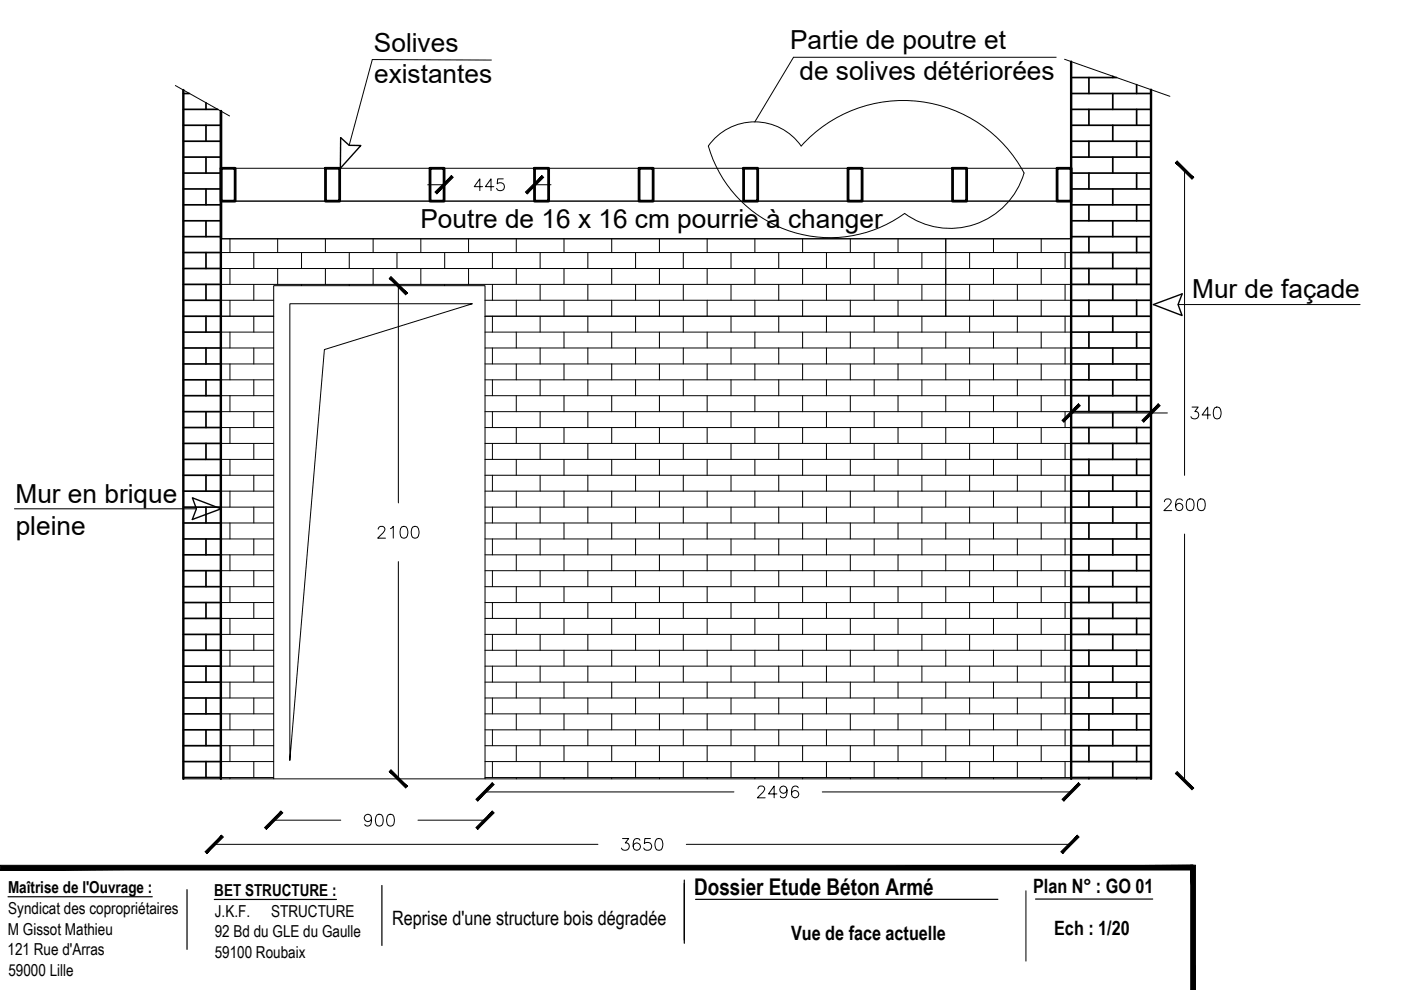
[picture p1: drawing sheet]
<svg xmlns="http://www.w3.org/2000/svg" width="297mm" height="210mm" viewBox="0 0 297 210" stroke-linecap="round" stroke-linejoin="round" font-family="sans-serif">
<!-- layer: 0 -->
<g fill="none" stroke="#000" stroke-width=".21">
<path d="M46.9 53.5h180.2M46.9 56.9h180.2M48.8 50.6v2.9M48.8 56.9v3.4M53.8 53.5v3.4M58.9 50.6v2.9M58.9 56.9v3.4M63.9 53.5v3.4M69 50.6v2.9M69 56.9v3.4M74 53.5v3.4M79.1 50.6v2.9"/>
<path d="M79.1 56.9v3.4M84.2 53.5v3.4M89.2 50.6v2.9M89.2 56.9v3.4M94.3 53.5v3.4M99.3 50.6v2.9M99.3 56.9v3.4M104.4 53.5v3.4M109.5 50.6v2.9M109.5 56.9v3.4M114.5 53.5v3.4M119.6 50.6v2.9"/>
<path d="M119.6 56.9v3.4M124.6 53.5v3.4M129.7 50.6v2.9M129.7 56.9v3.4M134.8 53.5v3.4M139.8 50.6v2.9M139.8 56.9v3.4M144.9 53.5v3.4M149.9 50.6v2.9M149.9 56.9v3.4M155 53.5v3.4M160 50.6v2.9"/>
<path d="M160 56.9v3.4M165.1 53.5v3.4M170.2 50.6v2.9M170.2 56.9v3.4M175.2 53.5v3.4M180.3 50.6v2.9M180.3 56.9v3.4M185.3 53.5v3.4M190.4 50.6v2.9M190.4 56.9v3.4M195.5 53.5v3.4M200.5 50.6v16.4"/>
<path d="M205.6 53.5v3.4M210.6 50.6v2.9M210.6 56.9v3.4M215.7 53.5v3.4M220.8 50.6v2.9M220.8 56.9v3.4M225.8 53.5v3.4M46.9 67h11.1M46.9 60.3h180.2M46.9 63.7h11.1M46.9 70.4h11.1M46.9 73.8h11.1"/>
<path d="M46.9 77.2h11.1M48.8 63.7v3.3M48.8 70.4v3.4M48.8 77.2v3.3M53.8 60.3v3.4M53.8 67v3.4M53.8 73.8v3.4M63.9 60.3v.3M74 60.3v.3M84.2 60.3v.3M94.3 60.3v.3M102.8 67h124.3"/>
<path d="M102.8 63.7h124.3M102.8 70.4h124.3M102.8 73.8h124.3M102.8 77.2h124.3M104.4 60.3v3.4M104.4 67v3.4M104.4 73.8v3.4M109.5 63.7v3.3M109.5 70.4v3.4M109.5 77.2v3.3M114.5 60.3v3.4M114.5 67v3.4"/>
<path d="M114.5 73.8v3.4M119.6 63.7v3.3M119.6 70.4v3.4M119.6 77.2v3.3M124.6 60.3v3.4M124.6 67v3.4M124.6 73.8v3.4M129.7 63.7v3.3M129.7 70.4v3.4M129.7 77.2v3.3M134.8 60.3v3.4M134.8 67v3.4"/>
<path d="M134.8 73.8v3.4M139.8 63.7v3.3M139.8 70.4v3.4M139.8 77.2v3.3M144.9 60.3v3.4M144.9 67v3.4M144.9 73.8v3.4M149.9 63.7v3.3M149.9 70.4v3.4M149.9 77.2v3.3M155 60.3v3.4M155 67v3.4"/>
<path d="M155 73.8v3.4M160 63.7v3.3M160 70.4v3.4M160 77.2v3.3M165.1 60.3v3.4M165.1 67v3.4M165.1 73.8v3.4M170.2 63.7v3.3M170.2 70.4v3.4M170.2 77.2v3.3M175.2 60.3v3.4M175.2 67v3.4"/>
<path d="M175.2 73.8v3.4M180.3 63.7v3.3M180.3 70.4v3.4M180.3 77.2v3.3M185.3 60.3v3.4M185.3 67v3.4M185.3 73.8v3.4M190.4 63.7v3.3M190.4 70.4v3.4M190.4 77.2v3.3M195.5 60.3v3.4M195.5 67v3.4"/>
<path d="M195.5 73.8v3.4M200.5 70.4v3.4M200.5 77.2v3.3M205.6 60.3v3.4M205.6 67v3.4M205.6 73.8v3.4M210.6 63.7v3.3M210.6 70.4v3.4M210.6 77.2v3.3M215.7 60.3v3.4M215.7 67v3.4M215.7 73.8v3.4"/>
<path d="M220.8 63.7v3.3M220.8 70.4v3.4M220.8 77.2v3.3M225.8 60.3v3.4M225.8 67v3.4M225.8 73.8v3.4M46.9 80.5h11.1M46.9 83.9h11.1M46.9 87.3h11.1M46.9 90.6h11.1M46.9 94h11.1M46.9 97.4h11.1"/>
<path d="M48.8 83.9v3.4M48.8 90.6v3.4M48.8 97.4v3.4M53.8 80.5v3.4M53.8 87.3v3.3M53.8 94v3.4M102.8 80.5h124.3M102.8 83.9h124.3M102.8 87.3h124.3M102.8 90.6h124.3M102.8 94h124.3M102.8 97.4h124.3"/>
<path d="M104.4 80.5v3.4M104.4 87.3v3.3M104.4 94v3.4M109.5 83.9v3.4M109.5 90.6v3.4M109.5 97.4v3.4M114.5 80.5v3.4M114.5 87.3v3.3M114.5 94v3.4M119.6 83.9v3.4M119.6 90.6v3.4M119.6 97.4v3.4"/>
<path d="M124.6 80.5v3.4M124.6 87.3v3.3M124.6 94v3.4M129.7 83.9v3.4M129.7 90.6v3.4M129.7 97.4v3.4M134.8 80.5v3.4M134.8 87.3v3.3M134.8 94v3.4M139.8 83.9v3.4M139.8 90.6v3.4M139.8 97.4v3.4"/>
<path d="M144.9 80.5v3.4M144.9 87.3v3.3M144.9 94v3.4M149.9 83.9v3.4M149.9 90.6v3.4M149.9 97.4v3.4M155 80.5v3.4M155 87.3v3.3M155 94v3.4M160 83.9v3.4M160 90.6v3.4M160 97.4v3.4"/>
<path d="M165.1 80.5v3.4M165.1 87.3v3.3M165.1 94v3.4M170.2 83.9v3.4M170.2 90.6v3.4M170.2 97.4v3.4M175.2 80.5v3.4M175.2 87.3v3.3M175.2 94v3.4M180.3 83.9v3.4M180.3 90.6v3.4M180.3 97.4v3.4"/>
<path d="M185.3 80.5v3.4M185.3 87.3v3.3M185.3 94v3.4M190.4 83.9v3.4M190.4 90.6v3.4M190.4 97.4v3.4M195.5 80.5v3.4M195.5 87.3v3.3M195.5 94v3.4M200.5 83.9v3.4M200.5 90.6v3.4M200.5 97.4v3.4"/>
<path d="M205.6 80.5v3.4M205.6 87.3v3.3M205.6 94v3.4M210.6 83.9v3.4M210.6 90.6v3.4M210.6 97.4v3.4M215.7 80.5v3.4M215.7 87.3v3.3M215.7 94v3.4M220.8 83.9v3.4M220.8 90.6v3.4M220.8 97.4v3.4"/>
<path d="M225.8 80.5v3.4M225.8 87.3v3.3M225.8 94v3.4M46.9 100.8h11.1M46.9 104.1h11.1M46.9 107.5h11.1M46.9 110.9h11.1M46.9 114.3h11.1M46.9 117.6h11.1M48.8 104.1v3.4M48.8 110.9v3.4M48.8 117.6v3.4"/>
<path d="M53.8 100.8v3.3M53.8 107.5v3.4M53.8 114.3v3.3M102.8 100.8h124.3M102.8 104.1h124.3M102.8 107.5h124.3M102.8 110.9h124.3M102.8 114.3h124.3M102.8 117.6h124.3M104.4 100.8v3.3M104.4 107.5v3.4M104.4 114.3v3.3"/>
<path d="M109.5 104.1v3.4M109.5 110.9v3.4M109.5 117.6v3.4M114.5 100.8v3.3M114.5 107.5v3.4M114.5 114.3v3.3M119.6 104.1v3.4M119.6 110.9v3.4M119.6 117.6v3.4M124.6 100.8v3.3M124.6 107.5v3.4M124.6 114.3v3.3"/>
<path d="M129.7 104.1v3.4M129.7 110.9v3.4M129.7 117.6v3.4M134.8 100.8v3.3M134.8 107.5v3.4M134.8 114.3v3.3M139.8 104.1v3.4M139.8 110.9v3.4M139.8 117.6v3.4M144.9 100.8v3.3M144.9 107.5v3.4M144.9 114.3v3.3"/>
<path d="M149.9 104.1v3.4M149.9 110.9v3.4M149.9 117.6v3.4M155 100.8v3.3M155 107.5v3.4M155 114.3v3.3M160 104.1v3.4M160 110.9v3.4M160 117.6v3.4M165.1 100.8v3.3M165.1 107.5v3.4M165.1 114.3v3.3"/>
<path d="M170.2 104.1v3.4M170.2 110.9v3.4M170.2 117.6v3.4M175.2 100.8v3.3M175.2 107.5v3.4M175.2 114.3v3.3M180.3 104.1v3.4M180.3 110.9v3.4M180.3 117.6v3.4M185.3 100.8v3.3M185.3 107.5v3.4M185.3 114.3v3.3"/>
<path d="M190.4 104.1v3.4M190.4 110.9v3.4M190.4 117.6v3.4M195.5 100.8v3.3M195.5 107.5v3.4M195.5 114.3v3.3M200.5 104.1v3.4M200.5 110.9v3.4M200.5 117.6v3.4M205.6 100.8v3.3M205.6 107.5v3.4M205.6 114.3v3.3"/>
<path d="M210.6 104.1v3.4M210.6 110.9v3.4M210.6 117.6v3.4M215.7 100.8v3.3M215.7 107.5v3.4M215.7 114.3v3.3M220.8 104.1v3.4M220.8 110.9v3.4M220.8 117.6v3.4M225.8 100.8v3.3M225.8 107.5v3.4M225.8 114.3v3.3"/>
<path d="M46.9 121h11.1M46.9 124.4h11.1M46.9 127.8h11.1M46.9 131.1h11.1M46.9 134.5h11.1M46.9 137.9h11.1M48.8 124.4v3.4M48.8 131.1v3.4M48.8 137.9v3.3M53.8 121v3.4M53.8 127.8v3.3M53.8 134.5v3.4"/>
<path d="M102.8 121h124.3M102.8 124.4h124.3M102.8 127.8h124.3M102.8 131.1h124.3M102.8 134.5h124.3M102.8 137.9h124.3M104.4 121v3.4M104.4 127.8v3.3M104.4 134.5v3.4M109.5 124.4v3.4M109.5 131.1v3.4M109.5 137.9v3.3"/>
<path d="M114.5 121v3.4M114.5 127.8v3.3M114.5 134.5v3.4M119.6 124.4v3.4M119.6 131.1v3.4M119.6 137.9v3.3M124.6 121v3.4M124.6 127.8v3.3M124.6 134.5v3.4M129.7 124.4v3.4M129.7 131.1v3.4M129.7 137.9v3.3"/>
<path d="M134.8 121v3.4M134.8 127.8v3.3M134.8 134.5v3.4M139.8 124.4v3.4M139.8 131.1v3.4M139.8 137.9v3.3M144.9 121v3.4M144.9 127.8v3.3M144.9 134.5v3.4M149.9 124.4v3.4M149.9 131.1v3.4M149.9 137.9v3.3"/>
<path d="M155 121v3.4M155 127.8v3.3M155 134.5v3.4M160 124.4v3.4M160 131.1v3.4M160 137.9v3.3M165.1 121v3.4M165.1 127.8v3.3M165.1 134.5v3.4M170.2 124.4v3.4M170.2 131.1v3.4M170.2 137.9v3.3"/>
<path d="M175.2 121v3.4M175.2 127.8v3.3M175.2 134.5v3.4M180.3 124.4v3.4M180.3 131.1v3.4M180.3 137.9v3.3M185.3 121v3.4M185.3 127.8v3.3M185.3 134.5v3.4M190.4 124.4v3.4M190.4 131.1v3.4M190.4 137.9v3.3"/>
<path d="M195.5 121v3.4M195.5 127.8v3.3M195.5 134.5v3.4M200.5 124.4v3.4M200.5 131.1v3.4M200.5 137.9v3.3M205.6 121v3.4M205.6 127.8v3.3M205.6 134.5v3.4M210.6 124.4v3.4M210.6 131.1v3.4M210.6 137.9v3.3"/>
<path d="M215.7 121v3.4M215.7 127.8v3.3M215.7 134.5v3.4M220.8 124.4v3.4M220.8 131.1v3.4M220.8 137.9v3.3M225.8 121v3.4M225.8 127.8v3.3M225.8 134.5v3.4M46.9 141.2h11.1M46.9 144.6h11.1M46.9 148h11.1"/>
<path d="M46.9 151.4h11.1M46.9 154.7h11.1M46.9 158.1h11.1M48.8 144.6v3.4M48.8 151.4v3.3M48.8 158.1v3.4M53.8 141.2v3.4M53.8 148v3.4M53.8 154.7v3.4M102.8 141.2h124.3M102.8 144.6h124.3M102.8 148h124.3"/>
<path d="M102.8 151.4h124.3M102.8 154.7h124.3M102.8 158.1h124.3M104.4 141.2v3.4M104.4 148v3.4M104.4 154.7v3.4M109.5 144.6v3.4M109.5 151.4v3.3M109.5 158.1v3.4M114.5 141.2v3.4M114.5 148v3.4M114.5 154.7v3.4"/>
<path d="M119.6 144.6v3.4M119.6 151.4v3.3M119.6 158.1v3.4M124.6 141.2v3.4M124.6 148v3.4M124.6 154.7v3.4M129.7 144.6v3.4M129.7 151.4v3.3M129.7 158.1v3.4M134.8 141.2v3.4M134.8 148v3.4M134.8 154.7v3.4"/>
<path d="M139.8 144.6v3.4M139.8 151.4v3.3M139.8 158.1v3.4M144.9 141.2v3.4M144.9 148v3.4M144.9 154.7v3.4M149.9 144.6v3.4M149.9 151.4v3.3M149.9 158.1v3.4M155 141.2v3.4M155 148v3.4M155 154.7v3.4"/>
<path d="M160 144.6v3.4M160 151.4v3.3M160 158.1v3.4M165.1 141.2v3.4M165.1 148v3.4M165.1 154.7v3.4M170.2 144.6v3.4M170.2 151.4v3.3M170.2 158.1v3.4M175.2 141.2v3.4M175.2 148v3.4M175.2 154.7v3.4"/>
<path d="M180.3 144.6v3.4M180.3 151.4v3.3M180.3 158.1v3.4M185.3 141.2v3.4M185.3 148v3.4M185.3 154.7v3.4M190.4 144.6v3.4M190.4 151.4v3.3M190.4 158.1v3.4M195.5 141.2v3.4M195.5 148v3.4M195.5 154.7v3.4"/>
<path d="M200.5 144.6v3.4M200.5 151.4v3.3M200.5 158.1v3.4M205.6 141.2v3.4M205.6 148v3.4M205.6 154.7v3.4M210.6 144.6v3.4M210.6 151.4v3.3M210.6 158.1v3.4M215.7 141.2v3.4M215.7 148v3.4M215.7 154.7v3.4"/>
<path d="M220.8 144.6v3.4M220.8 151.4v3.3M220.8 158.1v3.4M225.8 141.2v3.4M225.8 148v3.4M225.8 154.7v3.4M46.9 161.5h11.1M46.9 164.9h11.1M48.8 164.9v.2M53.8 161.5v3.4M102.8 161.5h124.3M102.8 164.9h124.3"/>
<path d="M104.4 161.5v3.4M109.5 164.9v.2M114.5 161.5v3.4M119.6 164.9v.2M124.6 161.5v3.4M129.7 164.9v.2M134.8 161.5v3.4M139.8 164.9v.2M144.9 161.5v3.4M149.9 164.9v.2M155 161.5v3.4M165.1 161.5v3.4"/>
<path d="M175.2 161.5v3.4M180.3 164.9v.2M185.3 161.5v3.4M190.4 164.9v.2M195.5 161.5v3.4M200.5 164.9v.2M205.6 161.5v3.4M210.6 164.9v.2M215.7 161.5v3.4M220.8 164.9v.2M225.8 161.5v3.4M217.5 188.9v14.9"/>
</g>
<!-- layer: textes. R+1 -->
<path d="M46.9 50.6h180.2M46.9 42.6h180.2" fill="none" stroke="#000" stroke-width=".3"/>
<g fill="none" stroke="#000" stroke-width=".36">
<path d="M38.9 19.8h1.3M227.1 13.1h.1M227.1 16.4h9.6M227.1 19.8h16.9M230.9 16.4v3.4M235.9 16.2v.2M235.9 19.8v3.4M241 17.9v1.9M38.9 23.2h7.3M38.9 26.6h7.9M38.9 29.9h7.9M38.9 33.3h7.9"/>
<path d="M38.9 36.7h7.9M43.7 21.8v1.4M43.7 26.6v3.3M43.7 33.3v3.4M227.1 23.2h16.9M227.1 26.6h16.9M227.1 29.9h16.9M227.1 33.3h16.9M227.1 36.7h16.9M230.9 23.2v3.4M230.9 29.9v3.4M230.9 36.7v3.4"/>
<path d="M235.9 26.6v3.3M235.9 33.3v3.4M241 23.2v3.4M241 29.9v3.4M241 36.7v3.4M38.9 40.1h7.9M38.9 43.4h7.9M38.9 46.8h7.9M38.9 50.2h7.9M38.9 53.5h7.9M38.9 56.9h7.9M43.7 40.1v3.3"/>
<path d="M43.7 46.8v3.4M43.7 53.5v3.4M227.1 40.1h16.9M227.1 43.4h16.9M227.1 46.8h16.9M227.1 50.2h16.9M227.1 53.5h16.9M227.1 56.9h16.9M230.9 43.4v3.4M230.9 50.2v3.3M230.9 56.9v3.4M235.9 40.1v3.3"/>
<path d="M235.9 46.8v3.4M235.9 53.5v3.4M241 43.4v3.4M241 50.2v3.3M241 56.9v3.4M38.9 60.3h7.9M38.9 63.7h7.9M38.9 67h7.9M38.9 70.4h7.9M38.9 73.8h7.9M38.9 77.2h7.9M43.7 60.3v3.4"/>
<path d="M43.7 67v3.4M43.7 73.8v3.4M227.1 60.3h16.9M227.1 63.7h16.9M227.1 67h16.9M227.1 70.4h16.9M227.1 73.8h16.9M227.1 77.2h16.9M230.9 63.7v3.3M230.9 70.4v3.4M230.9 77.2v3.3M235.9 60.3v3.4"/>
<path d="M235.9 67v3.4M235.9 73.8v3.4M241 63.7v3.3M241 70.4v3.4M241 77.2v3.3M38.9 80.5h7.9M38.9 83.9h7.9M38.9 87.3h7.9M38.9 90.6h7.9M38.9 94h7.9M38.9 97.4h7.9M43.7 80.5v3.4"/>
<path d="M43.7 87.3v3.3M43.7 94v3.4M227.1 80.5h16.9M227.1 83.9h16.9M227.1 87.3h16.9M227.1 90.6h16.9M227.1 94h16.9M227.1 97.4h16.9M230.9 83.9v3.4M230.9 90.6v3.4M230.9 97.4v3.4M235.9 80.5v3.4"/>
<path d="M235.9 87.3v3.3M235.9 94v3.4M241 83.9v3.4M241 90.6v3.4M241 97.4v3.4M38.9 107.5h7.9M38.9 100.8h7.9M38.9 104.1h7.9M38.9 110.9h7.9M38.9 114.3h7.9M38.9 117.6h7.9M43.7 100.8v3.3"/>
<path d="M43.7 107.5v3.4M43.7 114.3v3.3M227.1 100.8h16.9M227.1 104.1h16.9M227.1 107.5h16.9M227.1 110.9h16.9M227.1 114.3h16.9M227.1 117.6h16.9M230.9 104.1v3.4M230.9 110.9v3.4M230.9 117.6v3.4M235.9 100.8v3.3"/>
<path d="M235.9 107.5v3.4M235.9 114.3v3.3M241 104.1v3.4M241 110.9v3.4M241 117.6v3.4M38.9 121h7.9M38.9 124.4h7.9M38.9 127.8h7.9M38.9 131.1h7.9M38.9 134.5h7.9M38.9 137.9h7.9M43.7 121v3.4"/>
<path d="M43.7 127.8v3.3M43.7 134.5v3.4M227.1 121h16.9M227.1 124.4h16.9M227.1 127.8h16.9M227.1 131.1h16.9M227.1 134.5h16.9M227.1 137.9h16.9M230.9 124.4v3.4M230.9 131.1v3.4M230.9 137.9v3.3M235.9 121v3.4"/>
<path d="M235.9 127.8v3.3M235.9 134.5v3.4M241 124.4v3.4M241 131.1v3.4M241 137.9v3.3M38.9 141.2h7.9M38.9 144.6h7.9M38.9 148h7.9M38.9 151.4h7.9M38.9 154.7h7.9M38.9 158.1h7.9M43.7 141.2v3.4"/>
<path d="M43.7 148v3.4M43.7 154.7v3.4M227.1 141.2h16.9M227.1 144.6h16.9M227.1 148h16.9M227.1 151.4h16.9M227.1 154.7h16.9M227.1 158.1h16.9M230.9 144.6v3.4M230.9 151.4v3.3M230.9 158.1v3.4M235.9 141.2v3.4"/>
<path d="M235.9 148v3.4M235.9 154.7v3.4M241 144.6v3.4M241 151.4v3.3M241 158.1v3.4M38.9 161.5h7.9M38.9 164.9h7.9M43.7 161.5v3.4M227.1 161.5h16.9M227.1 164.9h16.9M230.9 164.9v.2M235.9 161.5v3.4"/>
<path d="M241 164.9v.2"/>
</g>
<!-- layer: Porteur -->
<path d="M38.9 19.1v146M227.1 13.1v152M244 19v146.1M46.8 23.6v141.5M46.9 23.5v27.1" fill="none" stroke="#000" stroke-width=".51"/>
<!-- layer: Butons sismique jkf -->
<path d="M37.2 18.1l11.5 6.5M223.9 12.1h-55.7l-8.2 13.8M225.7 12.6l22.3 7.8M49.9 35.7h175.6M191.8 45.2a26.9 26.9 0 0 1-41.6-14.2 12 12 0 0 1 19.7 0 29 29 0 0 1 47.2 5.7 16.3 16.3 0 0 1-25.3 8.5M61.5 64.4h38.6l-31.3 9.7-7.3 87.1zM38.9 165.1h205.1M58 165.1v-104.5h44.8v104.5" fill="none" stroke="#000" stroke-width=".21"/>
<path d="M46.9 35.7h3v6.9h-3zM69 35.7h3v6.9h-3zM91.2 35.7h3v6.9h-3zM113.3 35.7h3v6.9h-3zM135.5 35.7h3v6.9h-3zM157.7 35.7h2.9v6.9h-2.9zM179.8 35.7h3v6.9h-3zM202 35.7h2.9v6.9h-2.9zM224.1 35.7h3v6.9h-3z" fill="none" stroke="#000" stroke-width=".59"/>
<!-- layer: JKF  bbm plein -->
<g fill="none" stroke="#000" stroke-width=".21">
<path d="M104.2 12.7l-25.3-.1-4.9 18.2M90.7 39.2h3.5M113.3 39.2h3.5M251.1 36.1v64.7M84.5 60.6v46M249.8 64.6h38.6M227.1 87.6h20.4M3.1 107.9h38.5M84.5 119.1v46M251.1 113.2v52.3M45.4 179h81.4M58 173.9h14.2"/>
<path d="M88.6 173.9h14.2M102.8 167.9h52.8M145.5 179h81.4M174.3 167.9h52.8"/>
</g>
<path d="M72.2 29.2l1.8 1.6 2.5 .1-4.3 4.8zM244.5 64.6l6.1-2.3-.8 2.3 .8 2.3zM40.8 105.6l6.1 2.3-6.1 2.2 .8-2.2z" fill="none" stroke="#000" stroke-width=".3"/>
<g fill="#000" stroke="#000" stroke-width=".21">
<path d="M114.9 37.2l-3.1 3.9 3.5-3.5zM111.4 40.7l3.5-3.5-3.1 3.9z"/>
<path d="M249.2 34.5l3.5 3.5 .4-.4zM249.6 34.1l3.5 3.5-3.9-3.1z"/>
<path d="M92.2 40.7l.4 .4 3.1-3.9zM95.7 37.2l.4 .4-3.5 3.5z"/>
<path d="M82.5 59l3.5 3.5 .4-.4zM82.9 58.6l3.5 3.5-3.9-3.1z"/>
<path d="M228.7 85.6l-3.2 3.9 3.5-3.5zM228.7 85.6l-3.2 3.9-.3-.4z"/>
<path d="M245.6 85.6l-3.5 3.5 .4 .4zM245.6 85.6l.4 .4-3.5 3.5z"/>
<path d="M47 177.1l-3.1 3.8 3.5-3.4zM43.5 180.6l3.5-3.5-3.1 3.8z"/>
<path d="M59.6 172l-3.1 3.8 3.5-3.4zM59.6 172l-3.1 3.8-.4-.3z"/>
<path d="M82.9 163.2l-.4 .4 3.9 3.1zM82.5 163.6l3.9 3.1-.4 .4z"/>
<path d="M104.4 172l-3.5 3.5 .4 .3zM104.4 172l.4 .4-3.5 3.4z"/>
<path d="M104.4 166l-3.1 3.8 3.5-3.5zM104.4 166l-3.1 3.8-.4-.3z"/>
<path d="M225.2 169.5l.3 .3 3.2-3.8zM228.7 166l.3 .3-3.5 3.5z"/>
<path d="M249.6 163.6l-.4 .4 3.9 3.1zM249.2 164l3.9 3.1-.4 .3z"/>
<path d="M224.9 180.6l.4 .3 3.1-3.8zM228.4 177.1l.4 .4-3.5 3.4z"/>
</g>
<!-- layer: BECT-cartouche -->
<path d="M1.7 190.1h30.6M39.7 188.6v12.7M45.4 190.7h25.9M81 187.7v12.8M145.1 186.6v13.4M147.5 190.7h64.1M219.5 190.6h24.9" fill="none" stroke="#000" stroke-width=".25"/>
<g fill="#000" stroke="#000" stroke-width=".21">
<path d="M.1 184.5h252.9v-1zM.1 183.5h252.9l-252.9 1z"/>
<path d="M252.5 183.4v26.5h1zM252.5 183.4h1v26.5z"/>
</g>
<g font-size="5.7">
<text x="99.8" y="41.6">445</text>
<text x="251.5" y="90">340</text>
<text x="245.9" y="109.4">2600</text>
<text x="79" y="115.4">2100</text>
<text x="159.8" y="170.4">2496</text>
<text x="76.2" y="176.4">900</text>
<text x="130.9" y="181.3">3650</text>
</g>
<g font-size="5.6">
<text x="79.3" y="11">Solives</text>
<text x="167.5" y="10.3">Partie de poutre et</text>
<text x="79.3" y="17.6">existantes</text>
<text x="169.5" y="17">de solives détériorées</text>
<text x="89.1" y="48.4">Poutre de 16 x 16 cm pourrie à changer</text>
<text x="252.8" y="63.1">Mur de façade</text>
<text x="3.3" y="106.7">Mur en brique</text>
<text x="3.3" y="113.3">pleine</text>
</g>
<text font-size="4.9" x="147.2" y="189.7">Dossier Etude Béton Armé</text>
<g font-size="4.2">
<text x="219" y="189.4">Plan N° : GO 01</text>
<text x="83.1" y="196.2">Reprise d'une structure bois dégradée</text>
<text x="167.7" y="199.4">Vue de face actuelle</text>
<text x="223.5" y="198.2">Ech : 1/20</text>
</g>
<g font-size="3.5">
<text x="1.7" y="189.4">Maîtrise de l'Ouvrage :</text>
<text x="45.4" y="190">BET STRUCTURE :</text>
<text x="1.8" y="193.8">Syndicat des copropriétaires</text>
<text x="45.6" y="194.3">J.K.F.</text>
<text x="57.5" y="194.3">STRUCTURE</text>
<text x="1.6" y="202.5">121 Rue d'Arras</text>
<text x="1.7" y="198.2">M Gissot Mathieu</text>
<text x="45.5" y="198.7">92 Bd du GLE du Gaulle</text>
<text x="45.5" y="203.1">59100 Roubaix</text>
<text x="1.8" y="206.8">59000 Lille</text>
</g>
</svg>
